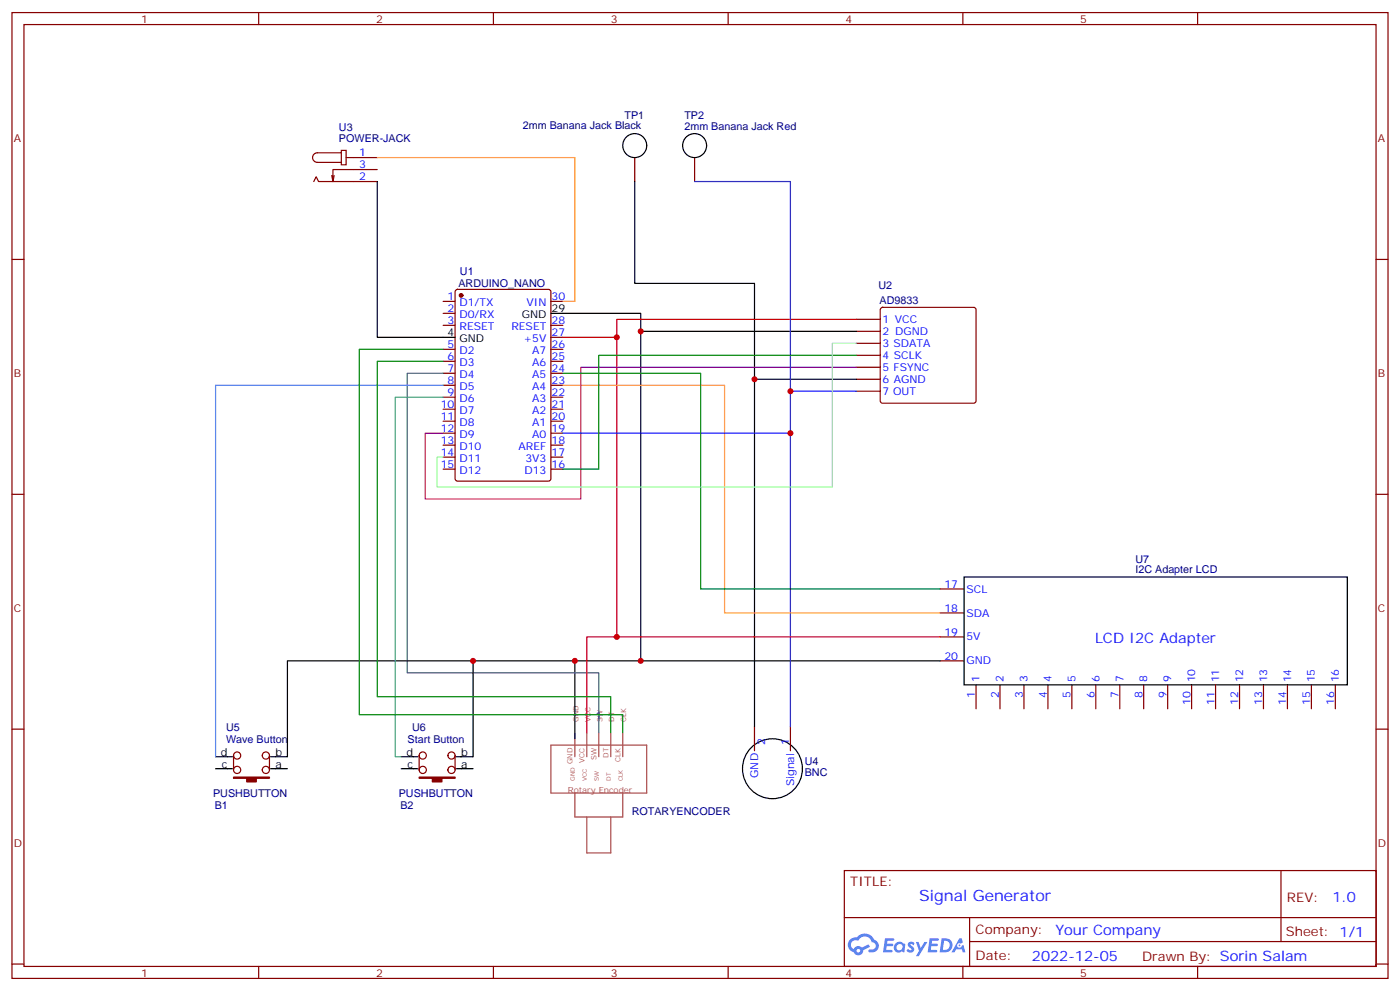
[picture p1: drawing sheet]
<svg xmlns="http://www.w3.org/2000/svg" width="412mm" height="292mm" viewBox="0 0 412 292" stroke-linecap="round" stroke-linejoin="round" font-family="sans-serif">
<g fill="none" stroke="#870000" stroke-width=".35">
<path d="M3.5 3.7h405.4v284.3h-405.4zM7.1 7.2h398.2v277.3h-398.2zM76.2 3.7v3.5M145.3 3.7v3.5M214.5 3.7v3.5M283.6 3.7v3.5M352.8 3.7v3.5M3.5 76.4h3.6M405.3 76.4h3.6M3.5 145.5h3.6M405.3 145.5h3.6M3.5 214.7h3.6"/>
<path d="M405.3 214.7h3.6M248.7 256.3h156.6v28.2h-156.6zM377.3 256.3v20.9M248.7 270.1h156.5M285.6 277.2h119.6M285.6 270.1v14.2M3.5 283.8h3.6M76.2 284.5v3.5M145.3 284.5v3.5M214.5 284.5v3.5M283.6 284.5v3.5M352.8 284.5v3.5"/>
<path d="M405.3 283.8h3.6"/>
</g>
<g fill="#5487ff">
<path d="M267.7 277.5a1.22 1.22 0 0 1 1.7 .2l-.4 .6a.47 .47 0 0 0-.3-.4 .47 .47 0 0 0-.5 .2l.1 .2a1.14 1.14 0 0 1 .8 1.8 1.14 1.14 0 0 1-1.9 0l-.2-.2 .5-.6 .7 .5a.29 .29 0 0 0 .3-.3 .29 .29 0 0 0-.2-.3 1.04 1.04 0 0 1-.6-1.7z"/>
<path d="M260.7 276.2h2.4l.3 .2-.2 .5-1.8 .1-.1 .8h1.5l.3 .4-.3 .4h-1.6l-.2 1.1h1.7l.2 .3-.2 .3-2.6 .1z"/>
<path d="M273.8 276.2h2.4l.3 .2-.1 .5-1.8 .1-.2 .8h1.6l.3 .4-.4 .4-1.6-.1-.1 1.1 1.7 .1 .2 .3-.2 .3-2.6 .1z"/>
<path d="M282.6 276.2h.7l.3 1.3-.6 .3a.69 .69 0 0 0-1 .3 .69 .69 0 0 0 .4 .9 .69 .69 0 0 0 .9-.6l.5-.2 .6 2.2h-.8l-.2-.9h-1.8l-.5 .9h-.8z"/>
<path d="M269.8 277.3h.8l.6 1.8 1.1-1.8h.9l-2.6 4.2h-.8l.9-1.5z"/>
<path d="M277.4 276.2l-.6 4.2h1.3a2.11 2.11 0 0 0 2.5-2.1 2.11 2.11 0 0 0-2.5-2.1zM278.1 277a1.39 1.39 0 0 1 1.7 1.4 1.39 1.39 0 0 1-1.8 1.2h-.3z"/>
<path d="M263.7 277.8a1.54 1.54 0 0 0-.1 2.2 1.54 1.54 0 0 0 2.2 .1l.6 .3 .3-2.3-.2-.3h-.4a1.49 1.49 0 0 0-2.4 0zM264 278.8a.94 .94 0 0 1 1.8 0 .94 .94 0 0 1-1.8 0z"/>
<path d="M250.4 276.6a2.18 2.18 0 0 0 1.1 3.7 1.44 1.44 0 0 0 1.6 .9 1.44 1.44 0 0 0 1.2-1.4l2-1.1-.5-.7-1.9 1a1.47 1.47 0 0 0-2.4 .4 1.39 1.39 0 0 1-.7-1.9 1.39 1.39 0 0 1 2-.5 2.12 2.12 0 0 1 2.2-1.3 2.12 2.12 0 0 1 1.9 1.7 1.14 1.14 0 0 1 1.1 1.4 1.14 1.14 0 0 1-1.7 .7 .43 .43 0 0 0-.5 .4 .43 .43 0 0 0 .4 .5 1.98 1.98 0 0 0 2.5-1.2 1.98 1.98 0 0 0-1.2-2.6 3.1 3.1 0 0 0-5.3-.6l-.9 .1zM252.3 279.9a.55 .55 0 0 1 1.1 0 .55 .55 0 0 1-1.1 0z"/>
<circle cx="282.6" cy="278.3" r=".26"/>
</g>
<g fill="none" stroke="#870000" stroke-width=".35">
<path d="M92.4 53.4l.7-1.4 .7 1.4h17.3M98.4 51.7l-.3 1.7M100.5 44.3h1.5v4.2h-1.5zM100.5 45h-7a1.41 1.41 0 0 0-1.4 1.4 1.41 1.41 0 0 0 1.4 1.4h7M102 46.4h9.1M111.1 49.9h-13v3.5l-.4-1.7M187 46.4v7M204.6 46.4v7M130.5 88.7h3.6M130.5 92.3h3.6M130.5 95.8h3.6M134.3 85.4l.5-.2h26.8l.6 .4 .1 55.3-.5 .7h-27l-.7-.4v-55.3z"/>
<path d="M162.3 88.7h3.5M162.3 95.8h3.5M162.3 99.3h3.5M252.2 94h7.1M252.2 97.5h7.1M259.5 90.7l.5-.2h26.8l.5 .2 .2 .5v26.8l-.2 .5-.5 .2h-26.8l-.5-.2-.2-.5v-26.8zM130.5 102.8h3.6M130.5 106.4h3.6M130.5 109.9h3.6M130.5 113.4h3.6M130.5 116.9h3.6M162.3 102.8h3.5"/>
<path d="M162.3 106.4h3.5M162.3 109.9h3.5M162.3 113.4h3.5M162.3 116.9h3.5M252.2 101.1h7.1M252.2 104.6h7.1M252.2 108.1h7.1M252.2 111.7h7.1M252.2 115.2h7.1M130.5 120.5h3.6M130.5 124h3.6M130.5 127.5h3.6"/>
<path d="M130.5 131.1h3.6M130.5 134.6h3.6M130.5 138.1h3.6M162.3 120.5h3.5M162.3 124h3.5M162.3 127.5h3.5M162.3 131.1h3.5M162.3 134.6h3.5M162.3 138.1h3.5M276.9 173.4h7.1M276.9 180.4h7.1M276.9 187.5h7.1"/>
<path d="M276.9 194.6h7.1M222.2 214v7M232.8 214v7M287.5 201.6v7.1M294.6 201.6v7.1M301.6 201.6v7.1M308.7 201.6v7.1M315.7 201.6v7.1M322.8 201.6v7.1M329.8 201.6v7.1M336.9 201.6v7.1M344 201.6v7.1"/>
<path d="M351 201.6v7.1M358.1 201.6v7.1M365.1 201.6v7.1M372.2 201.6v7.1M379.2 201.6v7.1M386.3 201.6v7.1M393.3 201.6v7.1M68.8 222.4v4.3M79.4 222.4v4.3M123.5 222.4v4.3M134.1 222.4v4.3"/>
<circle cx="69.8" cy="222.4" r="1.06"/>
<circle cx="69.8" cy="226.7" r="1.06"/>
<circle cx="78.3" cy="222.4" r="1.06"/>
<circle cx="78.3" cy="226.7" r="1.06"/>
<circle cx="124.5" cy="222.4" r="1.06"/>
<circle cx="124.5" cy="226.7" r="1.06"/>
<circle cx="133" cy="226.7" r="1.06"/>
<circle cx="133" cy="222.4" r="1.06"/>
</g>
<g fill="#870000" stroke="#870000" stroke-width=".35">
<path d="M68.8 228.8h10.6v.3h-3.9v1.1h-2.8v-1.1h-3.9z"/>
<path d="M123.5 228.8h10.6v.3h-3.9v1.1h-2.8v-1.1h-3.9z"/>
<circle cx="135.8" cy="87" r=".53"/>
</g>
<g fill="none" stroke="#000" stroke-width=".35">
<path d="M111.1 53.4v45.9h23M187 53.4v30h35.2v28.3M162.3 92.3h26.4v5.2h63.5M188.7 97.5v97.1h88.2M252.2 111.7h-30v102.3M284 169.9h112.9v31.7h-112.9zM139.3 194.6h-54.6v28.2h-5M169.3 194.6h-30v28.2h-4.9M188.7 194.6h-19.4v22.9M63.5 226.3h4.9M63.5 222.8h4.9M79.7 226.3h5"/>
<path d="M118.2 226.3h4.9M118.2 222.8h4.9M134.4 226.3h4.9"/>
<circle cx="187" cy="42.9" r="3.5"/>
<circle cx="204.6" cy="42.9" r="3.5"/>
<circle cx="227.5" cy="226.3" r="8.8"/>
</g>
<path d="M162.3 219.4h28.2v14.1h-28.2zM169.3 215.8v7M172.9 215.8v7M176.4 215.8v7M179.9 215.8v7M183.4 215.8v7M169.3 233.5v7h14.1v-7M172.9 240.5v10.6h7v-10.6" fill="none" stroke="#a64a4a" stroke-width=".35"/>
<path d="M181.7 99.3v88.2h95.2M252.2 94h-70.5v5.3h-15.9M181.7 187.5h-8.8v28.2" fill="none" stroke="#f00" stroke-width=".35"/>
<path d="M204.6 53.4h28.2v61.8M252.2 115.2h-19.4v98.8M165.8 127.5h67" fill="none" stroke="#00f" stroke-width=".35"/>
<path d="M165.8 113.4h47.6v67h63.5" fill="none" stroke="#f93" stroke-width=".35"/>
<path d="M130.5 109.9h-10.6v88.2h56.5v17.6" fill="none" stroke="#369" stroke-width=".35"/>
<path d="M130.5 113.4h-67v109.4" fill="none" stroke="#39c" stroke-width=".35"/>
<path d="M130.5 116.9h-14.1v105.9h1.8" fill="none" stroke="#399" stroke-width=".35"/>
<path d="M252.2 108.1h-81.1v38.8h-45.9v-19.4h5.3" fill="none" stroke="#909" stroke-width=".35"/>
<path d="M111.1 46.4h58.2v42.3h-3.5" fill="none" stroke="#f90" stroke-width=".35"/>
<path d="M130.5 106.4h-19.4v98.7h68.8v10.6M130.5 102.8h-24.7v107.6h77.6v5.3M165.8 109.9h40.6v63.5h70.5M252.2 104.6h-75.8v33.5h-10.6" fill="none" stroke="#008700" stroke-width=".35"/>
<path d="M252.2 101.1h-7v42.3h-116.4v-8.8h1.7" fill="none" stroke="#9f9" stroke-width=".35"/>
<g fill="#c00">
<circle cx="222.3" cy="111.7" r=".88"/>
<circle cx="188.7" cy="97.5" r=".88"/>
<circle cx="188.7" cy="194.6" r=".88"/>
<circle cx="181.7" cy="99.3" r=".88"/>
<circle cx="169.3" cy="194.6" r=".88"/>
<circle cx="139.3" cy="194.6" r=".88"/>
<circle cx="181.7" cy="187.5" r=".88"/>
<circle cx="232.8" cy="115.2" r=".88"/>
<circle cx="232.8" cy="127.5" r=".88"/>
</g>
<text font-size="4.6" fill="#00f" x="270.8" y="265.3">Signal Generator</text>
<g font-size="4.2" fill="#00f">
<text x="322.6" y="189.2">LCD I2C Adapter</text>
<text x="392.5" y="265.6">1.0</text>
<text x="310.9" y="275.1">Your Company</text>
<text x="304" y="282.9">2022-12-05</text>
</g>
<g font-size="3.9" fill="#800">
<text x="250.5" y="260.9">TITLE:</text>
<text x="379.1" y="265.6">REV:</text>
<text x="287.4" y="275.1">Company:</text>
<text x="378.7" y="275.7">Sheet: 1/1</text>
<text x="287.4" y="282.8">Date:</text>
<text x="336.4" y="282.8">Drawn By: Sorin Salam</text>
</g>
<g font-size="3.2" fill="#800">
<text x="41.6" y="6.7">1</text>
<text x="110.8" y="6.7">2</text>
<text x="179.9" y="6.7">3</text>
<text x="249.1" y="6.7">4</text>
<text x="318.2" y="6.7">5</text>
<text x="4.1" y="41.8">A</text>
<text x="405.9" y="41.8">A</text>
<text x="4.1" y="110.9">B</text>
<text x="405.9" y="110.9">B</text>
<text x="4.1" y="180.1">C</text>
<text x="405.9" y="180.1">C</text>
<text x="4.1" y="249.2">D</text>
<text x="405.9" y="249.2">D</text>
<text x="41.6" y="287.5">1</text>
<text x="110.8" y="287.5">2</text>
<text x="179.9" y="287.5">3</text>
<text x="249.1" y="287.5">4</text>
<text x="318.2" y="287.5">5</text>
</g>
<g font-size="3.2" fill="#000080">
<text x="184" y="35.1">TP1</text>
<text x="201.6" y="35.1">TP2</text>
<text x="99.8" y="41.8">POWER-JACK</text>
<text x="99.9" y="38.6">U3</text>
<text x="154" y="38">2mm Banana Jack Black</text>
<text x="201.6" y="38.3">2mm Banana Jack Red</text>
<text x="135.5" y="81">U1</text>
<text x="135" y="84.6">ARDUINO_NANO</text>
<text x="258.8" y="85.2">U2</text>
<text x="259.1" y="89.4">AD9833</text>
<text x="334.5" y="165.6">U7</text>
<text x="334.5" y="168.8">I2C Adapter LCD</text>
<text x="66.6" y="215.1">U5</text>
<text x="121.4" y="215.1">U6</text>
<text x="175.5" y="211.6">1</text>
<text x="66.6" y="218.6">Wave Button</text>
<text x="120.1" y="218.6">Start Button</text>
<text x="237.1" y="225.3">U4</text>
<text x="237.1" y="228.5">BNC</text>
<text x="62.8" y="234.5">PUSHBUTTON</text>
<text x="63.2" y="238">B1</text>
<text x="117.5" y="234.5">PUSHBUTTON</text>
<text x="117.9" y="238">B2</text>
<text x="186.1" y="239.8">ROTARYENCODER</text>
</g>
<g font-size="3.2" fill="#00f">
<text x="105.8" y="46">1</text>
<text x="105.8" y="53.1">2</text>
<text x="105.8" y="49.6">3</text>
<text x="131.9" y="88.4">1</text>
<text x="162.5" y="88.4">30</text>
<text x="131.9" y="91.9">2</text>
<text x="131.9" y="95.4">3</text>
<text x="135.4" y="90.1">D1/TX</text>
<text x="135.4" y="93.7">D0/RX</text>
<text x="155.1" y="90.1">VIN</text>
<text x="162.5" y="95.4">28</text>
<text x="260" y="95.1">1 VCC</text>
<text x="135.4" y="97.2">RESET</text>
<text x="150.6" y="97.2">RESET</text>
<text x="154.2" y="100.7">+5V</text>
<text x="162.5" y="99">27</text>
<text x="260" y="98.6">2 DGND</text>
<text x="131.9" y="102.5">5</text>
<text x="131.9" y="106">6</text>
<text x="135.4" y="104.2">D2</text>
<text x="135.4" y="107.8">D3</text>
<text x="156.8" y="107.8">A6</text>
<text x="156.8" y="104.2">A7</text>
<text x="162.5" y="106">25</text>
<text x="162.5" y="102.5">26</text>
<text x="260" y="102.1">3 SDATA</text>
<text x="260" y="105.7">4 SCLK</text>
<text x="131.9" y="109.5">7</text>
<text x="131.9" y="113.1">8</text>
<text x="135.4" y="111.3">D4</text>
<text x="156.8" y="111.3">A5</text>
<text x="162.5" y="113.1">23</text>
<text x="162.5" y="109.5">24</text>
<text x="260" y="109.2">5 FSYNC</text>
<text x="260" y="112.7">6 AGND</text>
<text x="131.9" y="116.6">9</text>
<text x="135.4" y="114.8">D5</text>
<text x="135.4" y="118.4">D6</text>
<text x="156.8" y="118.4">A3</text>
<text x="156.8" y="114.8">A4</text>
<text x="162.5" y="116.6">22</text>
<text x="260" y="116.2">7 OUT</text>
<text x="129.8" y="120.1">10</text>
<text x="129.8" y="123.6">11</text>
<text x="135.4" y="121.9">D7</text>
<text x="135.4" y="125.4">D8</text>
<text x="156.8" y="125.4">A1</text>
<text x="156.8" y="121.9">A2</text>
<text x="162.5" y="123.6">20</text>
<text x="162.5" y="120.1">21</text>
<text x="129.8" y="127.2">12</text>
<text x="129.8" y="130.7">13</text>
<text x="135.4" y="128.9">D9</text>
<text x="156.8" y="128.9">A0</text>
<text x="162.5" y="130.7">18</text>
<text x="162.5" y="127.2">19</text>
<text x="129.8" y="134.2">14</text>
<text x="129.8" y="137.8">15</text>
<text x="135.4" y="132.5">D10</text>
<text x="135.4" y="136">D11</text>
<text x="152.8" y="132.5">AREF</text>
<text x="154.8" y="136">3V3</text>
<text x="162.5" y="137.8">16</text>
<text x="162.5" y="134.2">17</text>
<text x="135.4" y="139.5">D12</text>
<text x="154.5" y="139.5">D13</text>
<text x="278.2" y="173">17</text>
<text x="284.7" y="174.4">SCL</text>
<text x="278.2" y="180.1">18</text>
<text x="284.7" y="181.5">SDA</text>
<text x="278.2" y="187.1">19</text>
<text x="284.7" y="188.6">5V</text>
<text x="278.2" y="194.2">20</text>
<text x="284.7" y="195.6">GND</text>
<text x="288.6" y="200.9" transform="rotate(-90 288.6 200.9)">1</text>
<text x="295.6" y="200.9" transform="rotate(-90 295.6 200.9)">2</text>
<text x="302.7" y="200.9" transform="rotate(-90 302.7 200.9)">3</text>
<text x="309.7" y="200.9" transform="rotate(-90 309.7 200.9)">4</text>
<text x="316.8" y="200.9" transform="rotate(-90 316.8 200.9)">5</text>
<text x="323.8" y="200.9" transform="rotate(-90 323.8 200.9)">6</text>
<text x="330.9" y="200.9" transform="rotate(-90 330.9 200.9)">7</text>
<text x="338" y="200.9" transform="rotate(-90 338 200.9)">8</text>
<text x="345" y="200.9" transform="rotate(-90 345 200.9)">9</text>
<text x="352.1" y="200.9" transform="rotate(-90 352.1 200.9)">10</text>
<text x="359.1" y="200.9" transform="rotate(-90 359.1 200.9)">11</text>
<text x="366.2" y="200.9" transform="rotate(-90 366.2 200.9)">12</text>
<text x="373.2" y="200.9" transform="rotate(-90 373.2 200.9)">13</text>
<text x="380.3" y="200.9" transform="rotate(-90 380.3 200.9)">14</text>
<text x="387.3" y="200.9" transform="rotate(-90 387.3 200.9)">15</text>
<text x="394.4" y="200.9" transform="rotate(-90 394.4 200.9)">16</text>
<text x="287.2" y="205.4" transform="rotate(-90 287.2 205.4)">1</text>
<text x="294.2" y="205.4" transform="rotate(-90 294.2 205.4)">2</text>
<text x="301.3" y="205.4" transform="rotate(-90 301.3 205.4)">3</text>
<text x="308.3" y="205.4" transform="rotate(-90 308.3 205.4)">4</text>
<text x="315.4" y="205.4" transform="rotate(-90 315.4 205.4)">5</text>
<text x="322.4" y="205.4" transform="rotate(-90 322.4 205.4)">6</text>
<text x="329.5" y="205.4" transform="rotate(-90 329.5 205.4)">7</text>
<text x="336.5" y="205.4" transform="rotate(-90 336.5 205.4)">8</text>
<text x="343.6" y="205.4" transform="rotate(-90 343.6 205.4)">9</text>
<text x="350.7" y="207.4" transform="rotate(-90 350.7 207.4)">10</text>
<text x="357.7" y="207.4" transform="rotate(-90 357.7 207.4)">11</text>
<text x="364.8" y="207.4" transform="rotate(-90 364.8 207.4)">12</text>
<text x="371.8" y="207.4" transform="rotate(-90 371.8 207.4)">13</text>
<text x="378.9" y="207.4" transform="rotate(-90 378.9 207.4)">14</text>
<text x="385.9" y="207.4" transform="rotate(-90 385.9 207.4)">15</text>
<text x="393" y="207.4" transform="rotate(-90 393 207.4)">16</text>
<text x="225.4" y="219.3" transform="rotate(-90 225.4 219.3)">2</text>
<text x="232.5" y="219.3" transform="rotate(-90 232.5 219.3)">1</text>
<text x="223.3" y="229" transform="rotate(-90 223.3 229)">GND</text>
<text x="233.9" y="231.5" transform="rotate(-90 233.9 231.5)">Signal</text>
</g>
<g font-size="3.2">
<text x="153.7" y="93.7">GND</text>
<text x="162.5" y="91.9">29</text>
<text x="131.9" y="99">4</text>
<text x="135.4" y="100.7">GND</text>
<text x="65" y="222.4">d</text>
<text x="65.4" y="226">c</text>
<text x="81.1" y="226">a</text>
<text x="81.1" y="222.4">b</text>
<text x="119.7" y="222.4">d</text>
<text x="120.1" y="226">c</text>
<text x="135.8" y="226">a</text>
<text x="135.8" y="222.4">b</text>
</g>
<text font-size="2.5" fill="#a54b4b" x="167.3" y="233.4">Rotary Encoder</text>
<g font-size="2.1" fill="#a54b4b">
<text x="170.4" y="212.5" transform="rotate(-90 170.4 212.5)">GND</text>
<text x="173.9" y="212.5" transform="rotate(-90 173.9 212.5)">VCC</text>
<text x="177.4" y="212.5" transform="rotate(-90 177.4 212.5)">SW</text>
<text x="181" y="212.5" transform="rotate(-90 181 212.5)">DT</text>
<text x="184.5" y="212.5" transform="rotate(-90 184.5 212.5)">CLK</text>
<text x="168.6" y="225" transform="rotate(-90 168.6 225)">GND</text>
<text x="172.2" y="224.5" transform="rotate(-90 172.2 224.5)">VCC</text>
<text x="175.7" y="223.7" transform="rotate(-90 175.7 223.7)">SW</text>
<text x="179.2" y="223" transform="rotate(-90 179.2 223)">DT</text>
<text x="182.7" y="224.2" transform="rotate(-90 182.7 224.2)">CLK</text>
</g>
<g font-size="1.8" fill="#a54b4b">
<text x="169.3" y="230" transform="rotate(-90 169.3 230)">GND</text>
<text x="172.9" y="230" transform="rotate(-90 172.9 230)">VCC</text>
<text x="176.4" y="230" transform="rotate(-90 176.4 230)">SW</text>
<text x="179.9" y="230" transform="rotate(-90 179.9 230)">DT</text>
<text x="183.4" y="230" transform="rotate(-90 183.4 230)">CLK</text>
</g>
</svg>
